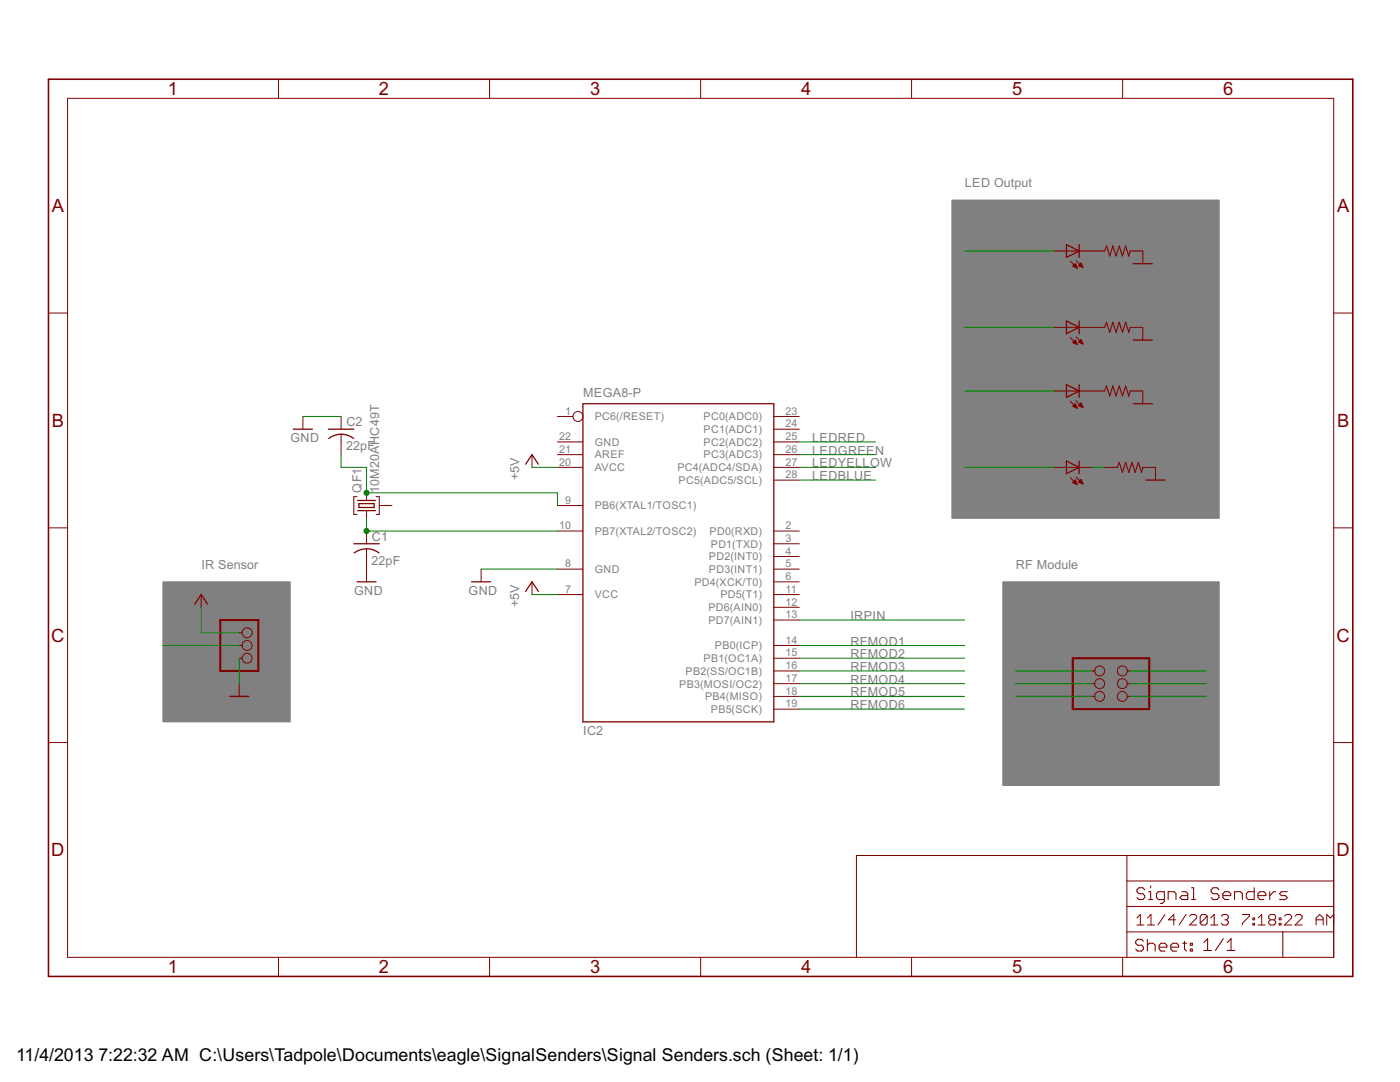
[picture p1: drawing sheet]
<svg xmlns="http://www.w3.org/2000/svg" width="279mm" height="216mm" viewBox="0 0 279 216" stroke-linecap="round" stroke-linejoin="round" font-family="sans-serif">
<g fill="#808080" stroke="#808080" stroke-width=".2">
<path d="M190 39.9h53.3v63.5h-53.3z"/>
<path d="M200.1 116.1h43.2v40.6h-43.2z"/>
<path d="M32.5 116.1h25.4v27.9h-25.4z"/>
</g>
<path d="M217.9 131.3v5.1" fill="none" stroke="#808080" stroke-width=".2"/>
<g fill="none" stroke="#800000" stroke-width=".25">
<path d="M212.8 48.8l2.6 1.3-2.6 1.3zM215.4 48.8v2.6M226.2 52.6h3.8M212.8 64.1l2.6 1.2-2.6 1.3zM212.8 76.8l2.6 1.2-2.6 1.3zM215.4 64.1v2.5M215.4 76.8v2.5M226.2 67.9h3.8M58.5 85.6h3.9M65.5 85.6h5.1M68.1 86.6l1.5 .4 1 .5M68.1 86.7l-1.6 .3-.9 .5"/>
<path d="M71.4 99.9h3.5M104.9 92.6l1.3-1.9 1.2 1.9M116.3 80.6h38.1v63.4h-38.1zM212.8 92l2.6 1.3-2.6 1.2zM215.4 92v2.5M226.2 80.6h3.8M228.7 95.8h3.8M70.6 108.5h5.1M70.7 110.3a4 4 0 0 1 4.9 0M71.2 116.1h3.9M71.4 101.9h3.5M71.6 100.5h3.1v.8h-3.1z"/>
<path d="M94.1 116.1h3.8M104.9 118l1.3-1.9 1.2 1.9M38.9 120.5l1.3-1.9 1.2 1.9M45.8 139h3.9"/>
</g>
<g fill="none" stroke="#800000" stroke-width=".2">
<path d="M13.5 19.6h252.7v171.4h-252.7zM55.6 15.8v3.8M97.7 15.8v3.8M139.8 15.8v3.8M181.9 15.8v3.8M224 15.8v3.8M210.3 50.1h10.2M213.6 52.1l1.4 1.4M214.1 53.1l.9 .4M214.1 53.1h.7M214.2 53h.6M214.4 52.9h.3"/>
<path d="M214.4 53.3h.5M214.5 52.8h.2M214.6 52.6h.1M214.6 52.6l-.5 .5M214.6 52.6l.4 .9M214.7 53.4h.2M214.7 52l1.4 1.4M214.9 53.5h.1M215.2 53h.8M215.2 53l.9 .4M215.2 53l.6-.5 .3 .9M215.4 52.9h.5"/>
<path d="M215.5 52.8h.4M215.5 53.1h.5M215.6 52.6h.2M215.7 52.5h.1M215.8 53.3h.3M216.1 53.4h.1M225.5 50.1h2.6v2.5M9.7 62.5h3.8M210.3 65.3h10.2M210.3 78h10.2M213.6 67.4l1.4 1.3M214.1 68.4l.5-.5 .4 .8z"/>
<path d="M214.1 68.3h.7M214.3 68.5h.6M214.3 68.2h.5M214.4 68.1h.3M214.5 68h.2M214.6 68.6h.3M214.7 67.2l1.4 1.4M214.7 79.9l1.4 1.4M214.8 68.7h.2M215.2 68.2l.6-.5 .3 .9zM215.3 68.2h.7M215.4 68.1h.5"/>
<path d="M215.4 68.3h.6M215.5 68h.4M215.6 67.8h.2M215.7 68.5h.3M216 68.6h.1M225.5 65.3h2.6v2.6M225.5 78h2.6v2.6M266.2 62.5h3.8M60.5 83.1v2.5M68.1 83.1v2.5M68.1 86.7v4M71.2 99.1h-.6v3.6h.6"/>
<path d="M73.2 98.3v1.6M75.1 99.1h.6v3.6h-.6M106.2 90.7v2.6M111.3 88.2h5M111.3 90.7h5M111.3 93.3h5M111.3 83.1h3M154.4 88.2h5.1M154.4 90.7h5.1M154.4 93.3h5.1M154.4 95.8h5.1M154.4 85.6h5.1"/>
<path d="M154.4 83.1h5.1M210.3 93.3h7.6M213.6 80.1l1.4 1.3M213.6 95.3l1.4 1.4M214.1 81.1l.5-.5 .4 .8zM214.1 96.3l.9 .4M214.1 96.3l.5-.5 .4 .9M214.1 96.3h.7M214.2 81h.6M214.2 81.1h.6M214.2 96.2h.6M214.3 80.9h.4"/>
<path d="M214.3 96.1h.4M214.4 96.4h.5M214.4 80.8h.3M214.5 95.9h.2M214.5 81.2h.4M214.5 80.6h.1M214.6 95.8h.1M214.7 96.5h.2M214.7 95.2l1.4 1.4M214.8 81.3h.1M214.9 96.7h.1M215.2 80.9l.6-.5 .3 .9z"/>
<path d="M215.2 96.2l.6-.5 .3 .9zM215.3 96.2h.7M215.3 80.9h.6M215.3 81h.7M215.3 96.1h.6M215.4 80.8h.5M215.5 95.9h.4M215.5 96.3h.5M215.6 80.6h.2M215.6 95.8h.2M215.6 81.1h.4M215.7 80.5h.1"/>
<path d="M215.7 95.7h.1M215.8 96.4h.3M215.9 81.2h.2M216.1 96.5h.1M220.5 93.3h2.5M228.1 93.3h2.5v2.5M9.7 105.3h3.8M40.2 118.6v2.6M73.2 101.9v1.5M73.2 106v2.5M73.2 109.5v6.6M75.7 100.9h2.5"/>
<path d="M96 113.6v2.5M106.2 116.1v2.5M111.3 106h5M111.3 100.9h5M111.3 113.6h5M111.3 118.6h5M154.4 106h5.1M154.4 113.6h5.1M154.4 118.6h5.1M154.4 116.1h5.1M154.4 111h5.1M154.4 108.5h5.1"/>
<path d="M266.2 105.3h3.8M47.8 131.3h.5M47.8 128.8h.5M47.8 126.3h.5M47.8 136.4v2.6M154.4 139h5.1M154.4 136.4h5.1M154.4 133.9h5.1M154.4 131.3h5.1M154.4 128.8h5.1M154.4 123.7h5.1M154.4 121.2h5.1"/>
<path d="M217.9 139h.6M217.9 136.4h.6M217.9 133.9h.6M225 139h.5M225 136.4h.5M225 133.9h.5M9.7 148.2h3.8M154.4 141.5h5.1M266.2 148.2h3.8M224.9 170.7v20.3M224.9 175.8h41.3M266.2 170.7h-95.3v20.3"/>
<path d="M55.6 191v3.8M97.7 191v3.8M139.8 191v3.8M181.9 191v3.8M224 191v3.8M224.9 185.9h41.3M224.9 180.9h41.3M226.9 183.2l.7-.7v2.1M226.9 184.6h1.4M229 184.6h1.4M229 183.2l.7-.7v2.1M232.5 182.5l-1.4 2.1"/>
<path d="M234.6 183.5h-1.4l1.1-1v2.1M236.7 182.5l-1.4 2.1M237.4 182.8l.4-.3h.7l.3 .3v.4l-1.4 1.4h1.4M240.9 182.8v1.4l-.3 .4h-.7l-.4-.4M240.9 182.8l-.3-.3h-.7l-.4 .3v1.4M240.9 182.8l-1.4 1.4M241.6 184.6h1.4M241.6 183.2l.7-.7v2.1M243.7 182.8l.4-.3h.7l.3 .3v.4l-.3 .3M244.4 183.5h.4M244.8 183.5l.3 .4v.3l-.3 .4h-.7l-.4-.4M247.9 182.5h1.4v.3l-1.4 1.4v.4"/>
<path d="M250 184.2h.4v.4h-.4zM250 183.2h.4v.3h-.4zM251.1 184.6h1.4M251.1 183.2l.7-.7v2.1M253.6 183.5l-.4 .4v.3l.4 .4h.7l.3-.4v-.3l-.3-.4M253.6 183.5h.7M253.6 183.5l-.4-.3v-.4l.4-.3h.7l.3 .3v.4l-.3 .3M255.3 184.2h.4v.4h-.4zM255.3 183.2h.4v.3h-.4zM256 185.9v5.1M256.3 182.8l.4-.3h.7l.4 .3v.4l-1.5 1.4h1.5M258.5 182.8l.3-.3h.7l.4 .3v.4l-1.4 1.4h1.4"/>
<path d="M262.7 183.5h1.4M262.7 184.6v-1.4l.7-.7 .7 .7v1.4M266.2 182.5l-.7 .7-.7-.7v2.1"/>
<circle cx="115.3" cy="83.1" r=".99"/>
<circle cx="49.3" cy="131.3" r=".99"/>
<circle cx="49.3" cy="126.3" r=".99"/>
<circle cx="49.3" cy="128.8" r=".99"/>
<circle cx="219.5" cy="136.4" r=".99"/>
<circle cx="219.5" cy="139" r=".99"/>
<circle cx="219.5" cy="133.9" r=".99"/>
<circle cx="224" cy="136.4" r=".99"/>
<circle cx="224" cy="139" r=".99"/>
<circle cx="224" cy="133.9" r=".99"/>
</g>
<g fill="none" stroke="#800000" stroke-width=".21">
<path d="M220.5 50.1l.3-1 .7 2 .6-2 .6 2 .7-2 .6 2 .6-2 .7 2 .2-1M220.5 65.3l.3-1 .7 2 .6-2 .6 2 .7-2 .6 2 .6-2 .7 2 .2-1M220.5 78l.3-1 .7 2 .6-2 .6 2 .7-2 .6 2 .6-2 .7 2 .2-1M223 93.3l.4-1.1 .6 2.1 .6-2.1 .7 2.1 .6-2.1 .6 2.1 .7-2.1 .6 2.1 .3-1M228.5 177.5l-.4-.4h-.8l-.4 .4v.4l.4 .4h.8l.4 .4v.4l-.4 .4h-.8l-.4-.4M229.2 179.5h.8M229.2 177.9h.4v1.6M229.6 176.8v.3M232.4 179.5h-1.2l-.4-.4v-.8l.4-.4h1.2v2l-.4 .4h-.4M233.1 179.5v-1.6h1.2l.4 .4v1.2M235.9 177.9h.7l.4 .4v1.2h-1.1l-.4-.4 .4-.4h1.1M237.8 177.1h.4v2.4"/>
<path d="M237.8 179.5h.8M243.3 177.5l-.4-.4h-.8l-.4 .4v.4l.4 .4h.8l.4 .4v.4l-.4 .4h-.8l-.4-.4M244.1 178.7h1.5v-.4l-.4-.4h-.8l-.3 .4v.8l.3 .4h.8M246.4 179.5v-1.6h1.2l.3 .4v1.2M250.3 177.1v2.4h-1.2l-.4-.4v-.8l.4-.4h1.2M251.1 178.7h1.5v-.4l-.4-.4h-.7l-.4 .4v.8l.4 .4h.7M253.4 177.9v1.6M254.6 177.9h-.4l-.8 .8M256.9 177.9h-1.2l-.3 .4 .3 .4h.8l.4 .4-.4 .4h-1.1M228.2 187.8l-.4-.4h-.8l-.3 .4v.4l.3 .4h.8l.4 .4v.4l-.4 .4h-.8l-.3-.4M229 187.4v2.4M229 188.6l.4-.4h.7l.4 .4v1.2"/>
<path d="M231.3 189h1.6v-.4l-.4-.4h-.8l-.4 .4v.8l.4 .4h.8M233.7 189h1.5v-.4l-.4-.4h-.7l-.4 .4v.8l.4 .4h.7M236 188.2h.8M236.4 187.8v1.6l.4 .4M237.6 188.2h.4v.4h-.4zM237.6 189.4h.4v.4h-.4zM240.2 188.1l.8-.8v2.4M240.2 189.7h1.6M244.1 187.3l-1.5 2.4M244.9 189.7h1.6M244.9 188.1l.8-.8v2.4"/>
</g>
<path d="M44 123.7h7.6v10.2h-7.6zM214.1 131.3h15.2v10.2h-15.2z" fill="none" stroke="#800000" stroke-width=".42"/>
<path d="M9.7 15.8h260.3v179h-260.3z" fill="none" stroke="#800000" stroke-width=".32"/>
<g fill="none" stroke="#008000" stroke-width=".2">
<path d="M192.5 50.1h17.8M192.5 78h17.8M192.5 65.3h17.8M60.5 83.1h7.6M68.1 90.7v2.6h5.1v5h38.1v2.6M106.2 93.3h5.1M159.5 93.3h15.2M159.5 95.8h15.2M159.5 90.7h15.2M159.5 88.2h15.2M192.5 93.3h17.8M217.9 93.3h2.6"/>
<path d="M73.2 103.4v2.6h38.1M96 113.6h15.3M106.2 118.6h5.1M32.5 128.8h15.3M40.2 121.2v5.1h7.6M47.8 131.3v5.1M159.5 128.8h33M159.5 133.9h33M159.5 131.3h33M159.5 136.4h33M159.5 139h33M159.5 123.7h33"/>
<path d="M202.7 133.9h15.2M202.7 136.4h15.2M202.7 139h15.2M225.5 133.9h15.3M225.5 136.4h15.3M225.5 139h15.3M159.5 141.5h33"/>
</g>
<g fill="#008000" stroke="#008000" stroke-width=".2">
<circle cx="73.2" cy="106" r=".51"/>
<circle cx="73.2" cy="98.3" r=".51"/>
</g>
<g font-size="4.1" fill="#800000">
<text x="33.5" y="19">1</text>
<text x="75.6" y="19">2</text>
<text x="117.7" y="19">3</text>
<text x="159.9" y="19">4</text>
<text x="202" y="19">5</text>
<text x="244.1" y="19">6</text>
<text x="10.3" y="42.3">A</text>
<text x="266.8" y="42.3">A</text>
<text x="10.3" y="85.2">B</text>
<text x="266.8" y="85.2">B</text>
<text x="10.2" y="128">C</text>
<text x="266.7" y="128">C</text>
<text x="10.2" y="170.9">D</text>
<text x="266.7" y="170.9">D</text>
<text x="33.5" y="194.2">1</text>
<text x="75.6" y="194.2">2</text>
<text x="117.7" y="194.2">3</text>
<text x="159.9" y="194.2">4</text>
<text x="202" y="194.2">5</text>
<text x="244.1" y="194.2">6</text>
</g>
<g font-size="4">
<text x="3.2" y="211.7">11/4/2013</text>
<text x="19.6" y="211.7">7:22:32 AM C:\Users\Tadpole\Documents\eagle\SignalSenders\Signal Senders.sch (Sheet: 1/1)</text>
</g>
<g font-size="2.8" fill="#808080">
<text x="192.6" y="37.4">LED Output</text>
<text x="192.6" y="50.1">LEDRED</text>
<text x="210.9" y="48.3">LED1 R1</text>
<text x="192.6" y="65.3">LEDGREEN</text>
<text x="210.9" y="63.5">LED2 R2</text>
<text x="210.9" y="76.2">LED3 R3</text>
<text x="116.4" y="79.3">MEGA8-P</text>
<text x="192.6" y="78">LEDYELLOW</text>
<text x="58" y="88.2">GND</text>
<text x="69.1" y="89.8">22pF</text>
<text x="69.1" y="85">C2</text>
<text x="162.1" y="88.2">LEDRED</text>
<text x="103.6" y="95.8" transform="rotate(-90 103.6 95.8)">+5V</text>
<text x="162.1" y="95.8">LEDBLUE</text>
<text x="162.1" y="93.3">LEDYELLOW</text>
<text x="162.1" y="90.7">LEDGREEN</text>
<text x="192.6" y="93.3">LEDBLUE</text>
<text x="72.1" y="98.3" transform="rotate(-90 72.1 98.3)">QF1</text>
<text x="75.7" y="98.3" transform="rotate(-90 75.7 98.3)">10M20AHC49T</text>
<text x="74.2" y="107.9">C1</text>
<text x="40.2" y="113.6">IR Sensor</text>
<text x="74.2" y="112.7">22pF</text>
<text x="202.7" y="113.6">RF Module</text>
<text x="70.7" y="118.6">GND</text>
<text x="93.5" y="118.6">GND</text>
<text x="103.6" y="121.2" transform="rotate(-90 103.6 121.2)">+5V</text>
<text x="169.7" y="123.7">IRPIN</text>
<text x="35.1" y="128.8">IRPIN</text>
<text x="169.7" y="128.8">RFMOD1</text>
<text x="169.7" y="131.3">RFMOD2</text>
<text x="44" y="136.4">IRS</text>
<text x="169.7" y="133.9">RFMOD3</text>
<text x="169.7" y="136.4">RFMOD4</text>
<text x="202.7" y="133.9">RFMOD1</text>
<text x="202.7" y="136.4">RFMOD3</text>
<text x="230.7" y="133.9">RFMOD2</text>
<text x="230.7" y="136.4">RFMOD4</text>
<text x="169.7" y="139">RFMOD5</text>
<text x="169.7" y="141.5">RFMOD6</text>
<text x="202.7" y="139">RFMOD5</text>
<text x="230.7" y="139">RFMOD6</text>
<text x="116.4" y="146.6">IC2</text>
</g>
<g font-size="2.4" fill="#808080">
<text x="112.8" y="82.7">1</text>
<text x="118.7" y="83.9">PC6(/RESET)</text>
<text x="140.4" y="83.9">PC0(ADC0)</text>
<text x="156.8" y="82.7">23</text>
<text x="111.6" y="87.8">22</text>
<text x="118.7" y="88.9">GND</text>
<text x="140.4" y="88.9">PC2(ADC2)</text>
<text x="140.4" y="86.4">PC1(ADC1)</text>
<text x="156.8" y="87.8">25</text>
<text x="156.8" y="85.3">24</text>
<text x="111.6" y="90.4">21</text>
<text x="111.6" y="92.9">20</text>
<text x="118.7" y="91.5">AREF</text>
<text x="118.7" y="94">AVCC</text>
<text x="135.2" y="94">PC4(ADC4/SDA)</text>
<text x="140.4" y="91.5">PC3(ADC3)</text>
<text x="156.8" y="95.4">28</text>
<text x="156.8" y="92.9">27</text>
<text x="156.8" y="90.4">26</text>
<text x="112.8" y="100.5">9</text>
<text x="118.7" y="101.6">PB6(XTAL1/TOSC1)</text>
<text x="135.4" y="96.6">PC5(ADC5/SCL)</text>
<text x="111.6" y="105.6">10</text>
<text x="118.7" y="106.7">PB7(XTAL2/TOSC2)</text>
<text x="141.6" y="106.7">PD0(RXD)</text>
<text x="156.8" y="105.6">2</text>
<text x="112.8" y="113.2">8</text>
<text x="141.5" y="111.8">PD2(INT0)</text>
<text x="141.9" y="109.3">PD1(TXD)</text>
<text x="156.8" y="113.2">5</text>
<text x="156.8" y="110.7">4</text>
<text x="156.8" y="108.1">3</text>
<text x="112.8" y="118.3">7</text>
<text x="118.7" y="114.3">GND</text>
<text x="118.7" y="119.4">VCC</text>
<text x="138.6" y="116.9">PD4(XCK/T0)</text>
<text x="141.5" y="114.3">PD3(INT1)</text>
<text x="143.8" y="119.4">PD5(T1)</text>
<text x="156.8" y="118.3">11</text>
<text x="156.8" y="115.8">6</text>
<text x="141.4" y="124.5">PD7(AIN1)</text>
<text x="141.4" y="121.9">PD6(AIN0)</text>
<text x="156.8" y="123.4">13</text>
<text x="156.8" y="120.8">12</text>
<text x="46.8" y="131">3</text>
<text x="142.7" y="129.6">PB0(ICP)</text>
<text x="156.8" y="131">15</text>
<text x="156.8" y="128.5">14</text>
<text x="135.6" y="137.2">PB3(MOSI/OC2)</text>
<text x="136.8" y="134.6">PB2(SS/OC1B)</text>
<text x="140.4" y="132.1">PB1(OC1A)</text>
<text x="156.8" y="136.1">17</text>
<text x="156.8" y="133.5">16</text>
<text x="216.9" y="133.5">1</text>
<text x="225.3" y="133.5">2</text>
<text x="140.7" y="139.7">PB4(MISO)</text>
<text x="141.9" y="142.3">PB5(SCK)</text>
<text x="156.8" y="141.1">19</text>
<text x="156.8" y="138.6">18</text>
</g>
</svg>
